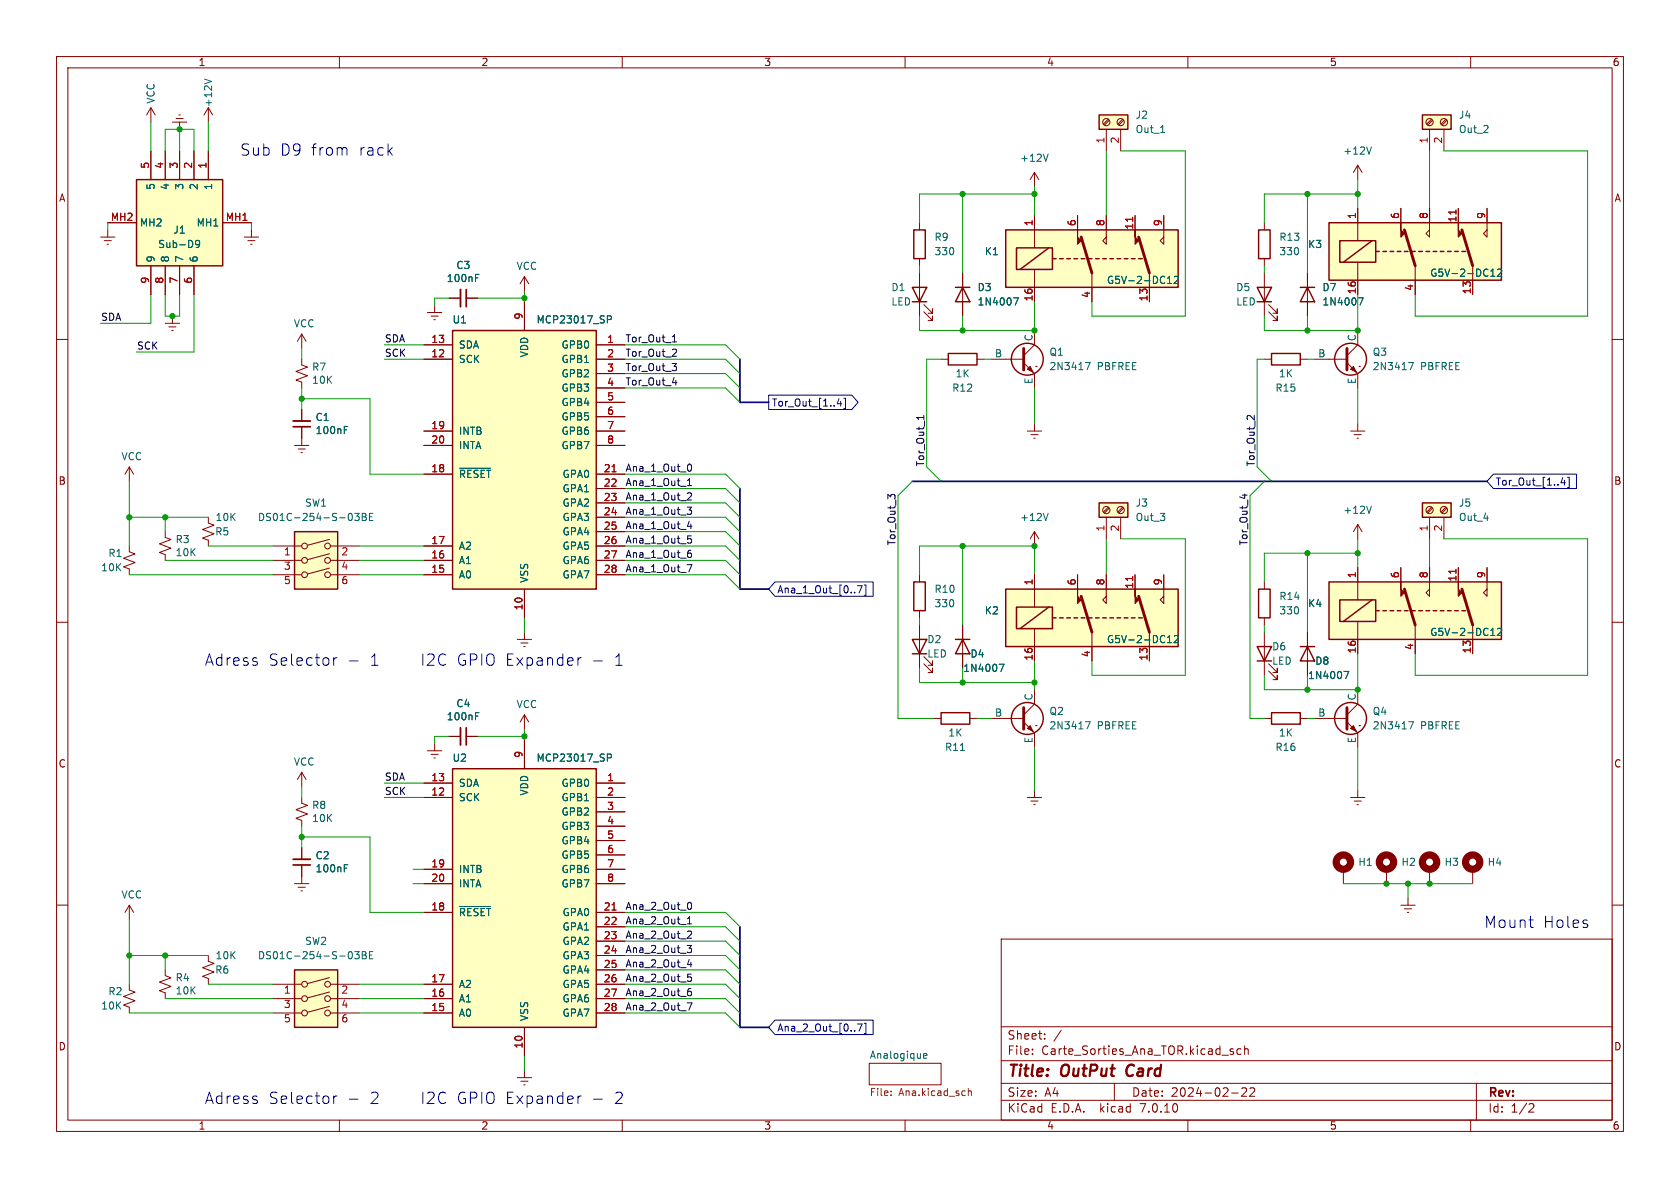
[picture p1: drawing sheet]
<svg xmlns="http://www.w3.org/2000/svg" width="297mm" height="210mm" viewBox="0 0 297 210" stroke-linecap="round" stroke-linejoin="round" font-family="sans-serif">
<g fill="none" stroke="#840000" stroke-width=".18">
<path d="M10 10h277v190h-277zM12 12h273v186h-273zM26.7 19.1l-.8 1.2M26.7 19.1v2.5M26.7 19.1l.7 1.2M36.8 19.1v2.5M36.8 19.1l-.7 1.2M36.8 19.1l.8 1.2M60 10v2M110 10v2M160 10v2M210 10v2"/>
<path d="M260 10v2M19 39.4h5.1M26.7 26.7v5.1M29.2 26.7v5.1M30.5 21.6h2.5M31.1 21h1.3M31.6 20.3h.3M31.7 21.6v1.3M31.7 26.7v5.1M34.3 26.7v5.1M36.8 26.7v5.1M39.4 39.4h5"/>
<path d="M162.6 39.4v1.2M182.9 30.5v2.5M182.9 38.1v5.7M182.9 30.5l-.8 1.3M182.9 30.5l.7 1.3M190.5 38.1v2.5M195.6 38.1v5.1l-.7-.7 .7-.6M195.6 22.9v3.8M195.9 21.1l-.8 .8M196.1 21.3l-.9 .8M198.1 22.9v3.8M198.5 21.1l-.9 .8"/>
<path d="M198.6 21.3l-.8 .8M200.7 38.1v2.5M205.7 38.1v5.1l-.6-.7 .6-.6M223.5 39.4v1.2M240 29.2v2.6M240 36.8v5.7M240 29.2l-.7 1.3M240 29.2l.8 1.3M247.6 36.8v2.6M252.7 36.8v5.1l-.6-.6 .6-.7M252.7 22.9v3.8M253.1 21.1l-.9 .8"/>
<path d="M253.2 21.3l-.8 .8M255.3 22.9v3.8M255.6 21.1l-.8 .8M255.8 21.3l-.9 .8M257.8 36.8v2.6M262.9 36.8v5.1l-.6-.6 .6-.7M10 60h2M17.8 41.9h2.5M18.4 42.5h1.3M18.9 43.2h.3M19 40.6v1.3M26.7 47v5.1"/>
<path d="M29.2 47v5.1M29.2 57.2h2.5M29.8 57.8h1.3M30.4 58.4h.2M30.5 55.9v1.3M31.7 47v5.1M34.3 47v5.1M43.2 41.9h2.5M43.8 42.5h1.3M44.3 43.2h.3M44.4 40.6v1.3M53.3 59.1v2.5"/>
<path d="M53.3 59.1l-.7 1.2M53.3 59.1l.8 1.2M75.6 55.2h2.5M76.2 55.9h1.3M76.7 56.5h.3M76.8 54v1.2M79.4 52.7h2M82.4 52.7h2.1M92.7 48.9l-.8 1.3M92.7 48.9v2.5M92.7 53.3v5.1M92.7 48.9l.8 1.3"/>
<path d="M162.6 45.7v1.3M162.6 48.3v7.6M163.3 55.1l1.5 1.5v-.7v.7h-.7M163.3 53.8l1.5 1.6v-.8v.8h-.7M170.2 48.3v7.6M182.9 47.6v5.7M182.9 58.4v2.6l-1.9 1.9M193 48.3v5M203.2 48.3v5M223.5 45.7v1.3M223.5 48.3v7.6M224.3 55.1l1.5 1.5v-.7v.7h-.8"/>
<path d="M224.3 53.8l1.5 1.6v-.8v.8h-.8M231.1 48.3v7.6M240 46.4v5.7M240 58.4v2.6l-1.9 1.9M250.2 47v5.1M260.3 47v5.1M285 60h2M52.1 78.7h2.5M52.7 79.4h1.3M53.3 63.5v1l1.1 .4-2.1 .8 2.1 .7-2.1 .8 1 .4v1M53.3 72.4v2M53.3 75.4v3.3"/>
<path d="M74.9 76.2h5.1M74.9 61h5.1M74.9 63.5h5.1M74.9 78.7h5.1M105.4 76.2h5.1M105.4 61h5.1M105.4 63.5h5.1M105.4 78.7h5.1M105.4 66h5.1M105.4 68.6h5.1M105.4 71.1h5.1M105.4 73.7h5.1"/>
<path d="M166.4 63.5h1.2M172.7 63.5h1.3M175.3 63.5h5.7M181 64.1l1.9 1.9v2.6M181.6 76.2h2.5M182.2 76.8h1.3M182.8 77.5h.2M182.9 74.9v1.3M183.1 64.8h.1M223.5 63.5h1.3M229.9 63.5h1.2M232.4 63.5h5.7"/>
<path d="M238.1 64.1l1.9 1.9v2.6M238.8 76.2h2.5M239.4 76.8h1.3M239.9 77.5h.3M240 74.9v1.3M240.3 64.8h.1M22.9 96.5v1l1 .4-2.1 .8 2.1 .7-2.1 .8 1.1 .4v1M22.9 82.6l-.8 1.2M22.9 82.6v2.5M22.9 82.6l.7 1.2M29.2 94v1l1 .4-2 .7 2 .8-2 .8 1 .3v1.1M36.8 91.4v1.1l1 .3-2 .8 2 .8-2 .7 1 .4v1"/>
<path d="M48.3 99.1h5M48.3 96.5h5M53.2 80h.3M58.2 97.9l-3.8 1M58.2 95.4l-3.8 1M58.4 99.1h5.1M58.4 96.5h5.1M74.9 99.1h5.1M74.9 96.5h5.1M74.9 83.8h5.1M105.4 99.1h5.1M105.4 96.5h5.1"/>
<path d="M105.4 83.8h5.1M105.4 86.4h5.1M105.4 88.9h5.1M105.4 91.4h5.1M105.4 94h5.1M182.9 94v2.5M182.9 94l-.8 1.3M182.9 94l.7 1.3M195.6 91.4v3.9M195.9 89.7l-.8 .8M196.1 89.8l-.9 .9M198.1 91.4v3.9"/>
<path d="M198.5 89.7l-.9 .8M198.6 89.8l-.8 .9M240 92.7v2.6M240 92.7l-.7 1.3M240 92.7l.8 1.3M252.7 91.4v3.9M253.1 89.7l-.9 .8M253.2 89.8l-.8 .9M255.3 91.4v3.9M255.6 89.7l-.8 .8M255.8 89.8l-.9 .9M10 110h2"/>
<path d="M48.3 101.6h5M58.2 100.4l-3.8 1.1M58.4 101.6h5.1M74.9 101.6h5.1M91.4 113h2.6M92.1 113.7h1.2M92.6 114.3h.2M92.7 104.1v5.1M92.7 111.8v1.2M105.4 101.6h5.1M162.6 101.6v1.3M162.6 108v1.2"/>
<path d="M162.6 110.5v7.6M163.3 117.3l1.5 1.6v-.8v.8h-.7M163.3 116.1l1.5 1.5v-.8v.8h-.7M170.2 110.5v7.6M182.9 101.6v5.7M182.9 111.1v5.7M190.5 101.6v2.5M193 111.8v5M195.6 101.6v5.1l-.7-.7 .7-.6M200.7 101.6v2.5M203.2 111.8v5M205.7 101.6v5.1l-.6-.7 .6-.6"/>
<path d="M223.5 102.9v1.2M223.5 109.2v1.3M223.5 111.8v7.6M224.3 118.6l1.5 1.5v-.7v.7h-.8M224.3 117.3l1.5 1.6v-.8v.8h-.8M231.1 111.8v7.6M240 100.3v5.7M240 109.9v5.7M247.6 100.3v2.6M250.2 110.5v5.1M252.7 100.3v5.1l-.6-.6 .6-.7M257.8 100.3v2.6"/>
<path d="M260.3 110.5v5.1M262.9 100.3v5.1l-.6-.6 .6-.7M285 110h2M53.3 136.5l-.7 1.3M53.3 136.5v2.6M53.3 136.5l.8 1.3M74.9 138.4h5.1M75.6 132.7h2.5M76.2 133.4h1.3M76.7 134h.3M76.8 131.4v1.3M79.4 130.2h2"/>
<path d="M82.4 130.2h2.1M92.7 126.4v2.5M92.7 130.8v5.1M92.7 126.4l-.8 1.2M92.7 126.4l.8 1.2M105.4 138.4h5.1M165.1 127h1.3M171.4 127h1.3M175.3 127h5.7M181 127.6l1.9 1.9v2.6M182.9 121.9v2.6l-1.9 1.9M182.9 139.7v1.3"/>
<path d="M183.1 128.3h.1M223.5 127h1.3M229.9 127h1.2M232.4 127h5.7M238.1 127.6l1.9 1.9v2.6M240 121.9v2.6l-1.9 1.9M240 139.7v1.3M240.3 128.3h.1M10 160h2M52.1 156.2h2.5M52.7 156.8h1.3M53.2 157.5h.3"/>
<path d="M53.3 141v1l1.1 .4-2.1 .7 2.1 .8-2.1 .8 1 .3v1.1M53.3 149.9v2M53.3 152.9v3.3M74.9 141h5.1M74.9 156.2h5.1M74.9 153.7h5.1M105.4 141h5.1M105.4 156.2h5.1M105.4 153.7h5.1M105.4 143.5h5.1M105.4 146.1h5.1M105.4 148.6h5.1"/>
<path d="M105.4 151.1h5.1M181.6 141h2.5M182.2 141.6h1.3M182.8 142.2h.2M237.5 153.7v2.5M238.8 141h2.5M239.4 141.6h1.3M239.9 142.2h.3M245.1 153.7v2.5M248.9 158.8v1.2M252.7 153.7v2.5M260.3 153.7v2.5"/>
<path d="M285 160h2M22.9 174v1l1 .4-2.1 .7 2.1 .8-2.1 .8 1.1 .4v1M22.9 160v2.6M22.9 160l-.8 1.3M22.9 160l.7 1.3M29.2 171.5v1l1 .3-2 .8 2 .8-2 .7 1 .4v1M36.8 168.9v1l1 .4-2 .8 2 .7-2 .8 1 .4v1M48.3 174h5M48.3 176.5h5M48.3 179.1h5M58.2 177.9l-3.8 1M58.2 175.4l-3.8 1"/>
<path d="M58.2 172.8l-3.8 1.1M58.4 174h5.1M58.4 176.5h5.1M58.4 179.1h5.1M74.9 161.3h5.1M74.9 174h5.1M74.9 176.5h5.1M74.9 179.1h5.1M105.4 161.3h5.1M105.4 174h5.1M105.4 176.5h5.1M105.4 179.1h5.1"/>
<path d="M105.4 163.8h5.1M105.4 166.4h5.1M105.4 168.9h5.1M105.4 171.5h5.1M177 166h108v32h-108zM247.6 160h2.6M248.3 160.7h1.3M248.8 161.3h.2M60 198v2M91.4 190.5h2.6M92.1 191.1h1.2M92.6 191.8h.2"/>
<path d="M92.7 181.6v5.1M92.7 189.2v1.3M110 198v2M153.7 188h12.7v3.8h-12.7zM160 198v2M177 194.5h108M177 191.5h108M177 187.5h108M177 181.5h108M182.5 186.3v.1M182.5 185.5v.1M184.7 183.6v.1"/>
<path d="M184.7 182.8v.1M187.6 182.1l-1.3 2M197 191.5v3M210 198v2M217.7 185.9l.3 .1 .1 .2-.2 .2h-.3M217.7 185.4l.3 .1M217.7 193.2h1.2M219.4 185.5l-.4-.1-.3 .3v.4l.1 .2h.6M219.5 192.4l.6-.1 .2 .1 .1 .3-.9 1.1h.9M220 185.5l.2-.1 .4 .1 .1 .9M220 184.9v1.5M221 192.4l.5-.1 .2 .1 .1 .3-.9 1.1h.9"/>
<path d="M260 198v2M261 191.5v6.5M270.5 195.1l.5 .1 .2 .3-1 1.1h1"/>
<circle cx="195.6" cy="21.6" r=".63"/>
<circle cx="198.1" cy="21.6" r=".63"/>
<circle cx="252.7" cy="21.6" r=".63"/>
<circle cx="255.3" cy="21.6" r=".63"/>
<circle cx="53.8" cy="96.5" r=".51"/>
<circle cx="53.8" cy="99.1" r=".51"/>
<circle cx="57.9" cy="96.5" r=".51"/>
<circle cx="57.9" cy="99.1" r=".51"/>
<circle cx="195.6" cy="90.2" r=".63"/>
<circle cx="198.1" cy="90.2" r=".63"/>
<circle cx="252.7" cy="90.2" r=".63"/>
<circle cx="255.3" cy="90.2" r=".63"/>
<circle cx="53.8" cy="101.6" r=".51"/>
<circle cx="57.9" cy="101.6" r=".51"/>
<circle cx="53.8" cy="179.1" r=".51"/>
<circle cx="53.8" cy="174" r=".51"/>
<circle cx="53.8" cy="176.5" r=".51"/>
<circle cx="57.9" cy="174" r=".51"/>
<circle cx="57.9" cy="176.5" r=".51"/>
<circle cx="57.9" cy="179.1" r=".51"/>
</g>
<path d="M199.4 188.5a1.27 1.27 0 0 0 0 1.6" fill="none" stroke="#840000" stroke-width=".4"/>
<path d="M153.7 188h12.7v3.8h-12.7z" fill="#fff" stroke="#fff" stroke-width=".18"/>
<g fill="none" stroke="#006464" stroke-width=".18">
<path d="M36.1 14l1.3 .4M185.3 27.2l-.4 1.3M205.2 23.4h.7M242.4 26l-.4 1.2M35.3 43l-.3 .3-.3-.1-.1-.2 .1-.4 .3-.1 .2 .1a.84 .84 0 0 1-.3 1.2h-.2M84.1 49.1h.4M84.1 48.5h.6M107.4 55.8h.5l.2 .3-.1 .3-.6 .1M179.2 52.6h.8l-.5 1.3M206.4 49.2l.4-.4v1.3M206.4 50.1h.7M207.6 49l.5-.2 .2 .4-.8 .9h.8"/>
<path d="M240.1 52.6h.9l-.6 1.3M263.5 47.9l.4-.3v1.2M263.5 48.8h.8M264.8 47.7l.4-.1 .3 .3-.8 .9h.8M60.9 76h.4M60.9 75.4h.6M191.9 64.1h.8l-.5 1.2M249 64.1h.9l-.6 1.2M61.9 90.7a.68 .68 0 0 1 .4 .7 .68 .68 0 0 1-.4 .6M62.7 90.7h.8l-.4 .5 .3 .2v.5l-.1 .1-.6-.1M64 90.7h.5l.2 .3-.2 .4 .2 .1 .1 .3-.3 .2h-.5zM64 91.4h.5"/>
<path d="M65.3 91.4h.4M65.9 90.7h-.6v1.3h.6M81.3 82.8h5.4M185.3 90.7l-.4 1.3M242.4 89.5l-.4 1.2M176.6 117.4h.9l-.6 1.3M206.4 113.6h.7M206.4 112.7l.4-.4v1.3M207.6 112.5l.5-.2 .2 .4-.8 .9h.8M237.6 118.7h.8l-.5 1.3M263.5 112.3h.8M263.5 111.4l.4-.3v1.2"/>
<path d="M264.8 111.2l.4-.1 .3 .3-.8 .9h.8M84.1 126.6h.4M84.1 126h.6M107.4 133.3h.5l.2 .2-.1 .4-.6 .1M169.8 132.7h.7M191.9 127.6h.8l-.5 1.2M249 127.6h.9l-.6 1.2M60.9 153.5h.4M60.9 152.9h.6M61.9 168.2a.68 .68 0 0 1 .4 .7 .68 .68 0 0 1-.4 .6M62.7 168.2h.8l-.4 .5 .3 .1v.6l-.1 .1-.6-.1M64 168.2h.5l.2 .3-.2 .3 .2 .1 .1 .3-.3 .3h-.5z"/>
<path d="M64 168.8h.5M65.3 168.8h.4M65.9 168.2h-.6v1.3h.6M81.3 160.2h5.4M163.3 186.7l.6-.2-.1-.2-.4-.1-.1 .2v.6h.5"/>
</g>
<path d="M157.5 193.6v.1M157.5 192.9v.1M171.2 192.4v1.3M171.2 193l.2-.2 .3 .1v.8" fill="none" stroke="#725600" stroke-width=".18"/>
<g fill="#ffffc2" stroke="#ffffc2" stroke-width=".18">
<path d="M194.3 88.9h5.1v2.5h-5.1z"/>
<path d="M177.8 104.1h30.5v10.2h-30.5z"/>
<path d="M80 58.4h25.4v45.7h-25.4z"/>
<path d="M251.5 88.9h5v2.5h-5z"/>
<path d="M234.9 102.9h30.5v10.1h-30.5z"/>
<path d="M52.1 94h7.6v10.1h-7.6z"/>
<path d="M194.3 20.3h5.1v2.6h-5.1z"/>
<path d="M52.1 171.5h7.6v10.1h-7.6z"/>
<path d="M251.5 20.3h5v2.6h-5z"/>
<path d="M177.8 40.6h30.5v10.2h-30.5z"/>
<path d="M234.9 39.4h30.5v10.1h-30.5z"/>
<path d="M80 135.9h25.4v45.7h-25.4z"/>
<path d="M24.1 31.8h15.3v15.2h-15.3z"/>
</g>
<g fill="none" stroke="#840000" stroke-width=".25">
<path d="M24.1 31.8h15.3v15.2h-15.3zM194.3 20.3h5.1v2.6h-5.1zM234.9 39.4h30.5v10.1h-30.5zM251.5 20.3h5v2.6h-5zM80 58.4h25.4v45.7h-25.4zM161.3 50.8h2.5l-1.2 2.5zM161.3 53.3h2.5M161.5 40.6h2.1v5.1h-2.1zM168.9 50.8h2.5M170.2 50.8l1.2 2.5h-2.5zM177.8 40.6h30.5v10.2h-30.5zM179.7 43.8h6.4v3.8h-6.4z"/>
<path d="M185.4 43.8l-5.1 3.8M186.1 45.7h.6M187.3 45.7h.7M188.6 45.7h.6M189.9 45.7h.6M191.1 45.7h.7M192.4 45.7h.6M193.7 45.7h.6M194.9 45.7h.7M196.2 45.7h.6M197.5 45.7h.6M198.8 45.7h.6"/>
<path d="M200 45.7h.7M201.3 45.7h.6M222.2 50.8h2.6l-1.3 2.5zM222.2 53.3h2.6M222.5 40.6h2v5.1h-2zM229.9 50.8h2.5M231.1 50.8l1.3 2.5h-2.5zM236.9 42.5h6.3v3.9h-6.3zM242.6 42.5l-5.1 3.9M243.2 44.5h.6M244.5 44.5h.6M245.7 44.5h.7"/>
<path d="M247 44.5h.6M248.3 44.5h.6M249.6 44.5h.6M250.8 44.5h.7M252.1 44.5h.6M253.4 44.5h.6M254.6 44.5h.7M255.9 44.5h.6M257.2 44.5h.6M258.4 44.5h.7M167.6 62.5h5.1v2h-5.1zM224.8 62.5h5.1v2h-5.1z"/>
<path d="M52.1 94h7.6v10.1h-7.6zM194.3 88.9h5.1v2.5h-5.1zM251.5 88.9h5v2.5h-5zM161.3 113h2.5l-1.2 2.6zM161.3 115.6h2.5M161.5 102.9h2.1v5.1h-2.1zM168.9 113h2.5M170.2 113l1.2 2.6h-2.5zM177.8 104.1h30.5v10.2h-30.5zM179.7 107.3h6.4v3.8h-6.4zM185.4 107.3l-5.1 3.8M186.1 109.2h.6"/>
<path d="M187.3 109.2h.7M188.6 109.2h.6M189.9 109.2h.6M191.1 109.2h.7M192.4 109.2h.6M193.7 109.2h.6M194.9 109.2h.7M196.2 109.2h.6M197.5 109.2h.6M198.8 109.2h.6M200 109.2h.7M201.3 109.2h.6"/>
<path d="M222.2 114.3h2.6l-1.3 2.5zM222.2 116.8h2.6M222.5 104.1h2v5.1h-2zM229.9 114.3h2.5M231.1 114.3l1.3 2.5h-2.5zM234.9 102.9h30.5v10.1h-30.5zM236.9 106h6.3v3.9h-6.3zM242.6 106l-5.1 3.9M243.2 108h.6M244.5 108h.6M245.7 108h.7M247 108h.6"/>
<path d="M248.3 108h.6M249.6 108h.6M250.8 108h.7M252.1 108h.6M253.4 108h.6M254.6 108h.7M255.9 108h.6M257.2 108h.6M258.4 108h.7M80 135.9h25.4v45.7h-25.4zM166.4 126h5v2h-5zM224.8 126h5.1v2h-5.1z"/>
<path d="M52.1 171.5h7.6v10.1h-7.6z"/>
<circle cx="181.6" cy="63.5" r="2.82"/>
<circle cx="238.8" cy="63.5" r="2.82"/>
<circle cx="181.6" cy="127" r="2.82"/>
<circle cx="238.8" cy="127" r="2.82"/>
</g>
<path d="M81.4 51.2v3M51.8 74.4h3.1M81.4 128.7v3M51.8 151.9h3.1" fill="none" stroke="#840000" stroke-width=".33"/>
<path d="M82.4 51.2v3M51.8 75.4h3.1M82.4 128.7v3M51.8 152.9h3.1" fill="none" stroke="#840000" stroke-width=".3"/>
<path d="M191.1 41.9l1.9 6.4M201.3 41.9l1.9 6.4M248.3 40.6l1.9 6.4M258.4 40.6l1.9 6.4M181 61.6v3.8M238.1 61.6v3.8M191.1 105.4l1.9 6.4M201.3 105.4l1.9 6.4M248.3 104.1l1.9 6.4M258.4 104.1l1.9 6.4M181 125.1v3.8M238.1 125.1v3.8" fill="none" stroke="#840000" stroke-width=".51"/>
<g fill="#840000" stroke="#840000" stroke-width=".18">
<path d="M190.5 104.1v1.3l.6 .6-.6 .7z"/>
<path d="M200.7 104.1v1.3l.6 .6-.6 .7z"/>
<path d="M247.6 102.9v1.2l.7 .7-.7 .6z"/>
<path d="M257.8 102.9v1.2l.6 .7-.6 .6z"/>
<path d="M238.8 128.8l.5-.5 .5 1z"/>
<path d="M190.5 40.6v1.3l.6 .6-.6 .7z"/>
<path d="M200.7 40.6v1.3l.6 .6-.6 .7z"/>
<path d="M182.1 128.3l.5 1-1-.5z"/>
<path d="M247.6 39.4v1.2l.7 .7-.7 .6z"/>
<path d="M257.8 39.4v1.2l.6 .7-.6 .6z"/>
<path d="M182.1 64.8l.5 1-1-.5z"/>
<path d="M238.8 65.3l.5-.5 .5 1z"/>
</g>
<path d="M200.2 38.4v.7M257.4 37.1v.8M108.2 83.4h.7M200.2 101.9v.7M257.4 100.6v.8M108.2 160.9h.7" fill="none" stroke="#a90000" stroke-width=".18"/>
<g fill="none" stroke="#840000" stroke-width="1.3">
<circle cx="237.5" cy="152.4" r="1.27"/>
<circle cx="245.1" cy="152.4" r="1.27"/>
<circle cx="252.7" cy="152.4" r="1.27"/>
<circle cx="260.4" cy="152.4" r="1.27"/>
</g>
<g fill="none" stroke="#000084" stroke-width=".18">
<path d="M135.9 69.8h14.7l1.1 1.3-1.1 1.3h-14.7zM148.3 70.5l-.3 .9h.8M148.6 70.9v.9M149.2 70.4h.3v1.8h-.3M264 83.8h14.7v2.6h-14.7l-1.1-1.3zM276.3 84.4l-.3 .9h.8M276.6 84.9v.9M277.1 84.4h.3v1.8h-.3M137 102.9h17.4v2.5h-17.4l-1.1-1.3zM151.6 103.5h.8l-.5 1.3M152.8 103.4h.3v1.8h-.3M137 180.3h17.4v2.6h-17.4l-1.1-1.3z"/>
<path d="M151.6 181h.8l-.5 1.3M152.8 180.9h.3v1.8h-.3"/>
</g>
<g fill="none" stroke="#0f0f0f" stroke-width=".18">
<path d="M119.1 59.4l.1-.2v1.2M118.8 64.3h.8l-.4 .4M118.9 60.4h.7M118.9 67.6h.8M119.4 61.7l.2 .3-.1 .3-.7 .7h.8M119.5 64.8l.1 .2-.1 .5M163.3 73.4v.8M163.3 73.8h-1.3l.2 .1M221.7 73.4v.8l-.7-.7-.3-.1-.2 .3M121.5 89.7h.8l-.5 .4 .4 .2 .1 .4-.3 .2h-.3M121.5 99.8h.8l-.5 1.3M121.5 85.8h.8"/>
<path d="M121.5 93h.8M121.6 94.7h.6M121.7 84.9l.2-.3v1.2M121.7 87.1l.4 .1 .2 .3-.8 .9h.8M121.7 95.2h.3l.3 .3-.1 .4-.5 .1M121.8 97.8h.2l.3 .2-.1 .4-.4 .1M121.8 82a.68 .68 0 0 1 .5 .7 .68 .68 0 0 1-.5 .6M121.9 97.3h.2M122.1 92.6v.9M157.5 87.8l-.5-.4v.8M157.5 87.5l.2-.1 .5 .1M220 87.3v.8"/>
<path d="M121.8 159.5a.68 .68 0 0 1 .5 .6 .68 .68 0 0 1-.5 .7M121.5 167.1h.8l-.5 .5 .4 .1 .1 .5-.3 .2h-.3M121.5 177.3h.8l-.5 1.3M121.5 170.5h.8M121.5 163.3h.8M121.6 172.2h.6M121.7 162.3l.2-.3v1.3M121.7 164.6h.4l.2 .4-.8 .9h.8M121.7 172.7h.3l.3 .2-.1 .5-.5 .1M121.8 175.2h.2l.3 .3-.1 .4-.4 .1M121.9 174.7h.2M122.1 170.1v.8"/>
</g>
<path d="M59 116.3v1.3M59.6 116.3a.51 .51 0 0 0-.6 .4M61.8 116.8h1.5M102.7 116.3l-.3 .1M104.9 116.8h1.6M270.3 162.6h.8M270.9 164h.2M59 193.7v1.4M59.6 193.7a.51 .51 0 0 0-.6 .4M61.8 194.3h1.5M102.7 193.7l-.3 .1M104.9 194.3h1.6" fill="none" stroke="#0000c2" stroke-width=".18"/>
<path d="M130.8 63.5v7.6h5.1M130.8 86.4v17.7h5.1M161.3 85.1h101.6M130.8 163.8v17.8h5.1" fill="none" stroke="#000084" stroke-width=".3"/>
<g fill="none" stroke="#009600" stroke-width=".18">
<path d="M19 39.4v1.2M26.7 21.6v5.1M29.2 26.7v-3.8h5.1v3.8M31.7 22.9v3.8M36.8 21.6v5.1M44.4 39.4v1.2M170.2 34.3v14M182.9 34.3h-20.3v5.1M182.9 33v5.1M195.6 26.7v11.4M198.1 26.7h11.4v29.2h-16.5v-2.6M231.1 34.3v14"/>
<path d="M240 34.3h-16.5v5.1M240 31.8v5M252.7 26.7v10.1M255.3 26.7h25.4v29.2h-30.5v-3.8M26.7 52.1v5.1h-8.9M29.2 52.1v3.8h2.5v-3.8M34.3 52.1v10.1h-10.2M79.4 52.7h-2.6v1.3M84.5 52.7h8.2M92.7 51.4v1.9M162.6 47v1.3M170.2 55.9v2.5"/>
<path d="M182.9 53.3v5.1h-20.3v-2.5M223.5 47v1.3M231.1 55.9v2.5M240 52.1v6.3h-16.5v-2.5M53.3 70.5h12.1v13.3h9.5M53.3 61.6v1.9M53.3 68.6v3.8M67.9 61h7M67.9 63.5h7M110.5 61h17.8l2.5 2.5M110.5 68.6h17.8l2.5 2.5M110.5 63.5h17.8l2.5 2.5"/>
<path d="M110.5 66h17.8l2.5 2.6M166.4 63.5h-2.6v19.1l2.6 2.5M174 63.5h1.3M182.9 68.6v6.3M223.5 63.5h-1.3v19.1l2.6 2.5M231.1 63.5h1.3M240 68.6v6.3M22.9 91.4h13.9M22.9 85.1v11.4M29.2 99.1h19.1M29.2 91.4v2.6M36.8 96.5h11.5"/>
<path d="M63.5 96.5h11.4M63.5 99.1h11.4M110.5 96.5h17.8l2.5 2.6M110.5 94h17.8l2.5 2.5M110.5 99.1h17.8l2.5 2.5M110.5 86.4h17.8l2.5 2.5M110.5 91.4h17.8l2.5 2.6M110.5 83.8h17.8l2.5 2.6M110.5 88.9h17.8l2.5 2.5M161.3 85.1l-2.6 2.5v39.4h6.4M170.2 96.5v14M195.6 95.3v6.3"/>
<path d="M198.1 95.3h11.4v24.1h-16.5v-2.6M223.5 85.1l-2.5 2.5v39.4h2.5M231.1 97.8v14M240 97.8h-16.5v5.1M240 95.3v5M252.7 95.3v5M255.3 95.3h25.4v24.1h-30.5v-3.8M22.9 101.6h25.4M63.5 101.6h11.4M92.7 109.2v2.6M110.5 101.6h17.8l2.5 2.5M162.6 101.6v-5.1h20.3v5.1"/>
<path d="M162.6 109.2v1.3M162.6 118.1v2.6h20.3M170.2 118.1v2.6M182.9 116.8v5.1M223.5 110.5v1.3M231.1 119.4v2.5M240 115.6v6.3h-16.5v-2.5M53.3 139.1v1.9M67.9 138.4h7M79.4 130.2h-2.6v1.2M84.5 130.2h8.2M92.7 128.9v1.9"/>
<path d="M172.7 127h2.6M182.9 132.1v7.6M231.1 127h1.3M240 132.1v7.6M53.3 148h12.1v13.3h9.5M53.3 146.1v3.8M67.9 141h7M73 156.2h1.9M73 153.7h1.9M237.5 156.2h22.8M248.9 156.2v2.6M22.9 179.1h25.4"/>
<path d="M22.9 168.9h13.9M22.9 162.6v11.4M29.2 176.5h19.1M29.2 168.9v2.6M36.8 174h11.5M63.5 179.1h11.4M63.5 176.5h11.4M63.5 174h11.4M110.5 161.3h17.8l2.5 2.5M110.5 179.1h17.8l2.5 2.5M110.5 176.5h17.8l2.5 2.6M110.5 171.5h17.8l2.5 2.5"/>
<path d="M110.5 168.9h17.8l2.5 2.6M110.5 163.8h17.8l2.5 2.6M110.5 166.4h17.8l2.5 2.5M110.5 174h17.8l2.5 2.5M92.7 186.7v2.5"/>
</g>
<g fill="#009600" stroke="#009600" stroke-width=".18">
<circle cx="231.1" cy="97.8" r=".46"/>
<circle cx="231.1" cy="121.9" r=".46"/>
<circle cx="240" cy="97.8" r=".46"/>
<circle cx="240" cy="121.9" r=".46"/>
<circle cx="245.1" cy="156.2" r=".46"/>
<circle cx="252.7" cy="156.2" r=".46"/>
<circle cx="248.9" cy="156.2" r=".46"/>
<circle cx="182.9" cy="34.3" r=".46"/>
<circle cx="170.2" cy="34.3" r=".46"/>
<circle cx="170.2" cy="58.4" r=".46"/>
<circle cx="182.9" cy="58.4" r=".46"/>
<circle cx="240" cy="34.3" r=".46"/>
<circle cx="231.1" cy="34.3" r=".46"/>
<circle cx="231.1" cy="58.4" r=".46"/>
<circle cx="240" cy="58.4" r=".46"/>
<circle cx="170.2" cy="96.5" r=".46"/>
<circle cx="182.9" cy="96.5" r=".46"/>
<circle cx="170.2" cy="120.7" r=".46"/>
<circle cx="182.9" cy="120.7" r=".46"/>
<circle cx="92.7" cy="130.2" r=".46"/>
<circle cx="92.7" cy="52.7" r=".46"/>
<circle cx="22.9" cy="91.4" r=".46"/>
<circle cx="29.2" cy="91.4" r=".46"/>
<circle cx="53.3" cy="70.5" r=".46"/>
<circle cx="29.2" cy="168.9" r=".46"/>
<circle cx="22.9" cy="168.9" r=".46"/>
<circle cx="53.3" cy="148" r=".46"/>
<circle cx="30.5" cy="55.9" r=".46"/>
<circle cx="31.7" cy="22.9" r=".46"/>
</g>
<g font-size="2.8" fill="#0000c2">
<text x="42.5" y="27.7">Sub</text>
<text x="49.6" y="27.7">D9 from</text>
<text x="63.6" y="27.7">rack</text>
<text x="36.2" y="117.9">Adress</text>
<text x="47.5" y="117.9">Selector</text>
<text x="65.5" y="117.9">1</text>
<text x="74.3" y="117.9">I2C</text>
<text x="80.8" y="117.9">GPIO Expander</text>
<text x="108.7" y="117.9">1</text>
<text x="262.3" y="164.2">Mount</text>
<text x="272.7" y="164.2">Holes</text>
<text x="36.2" y="195.3">Adress</text>
<text x="47.5" y="195.3">Selector</text>
<text x="65.5" y="195.3">2</text>
<text x="74.3" y="195.3">I2C</text>
<text x="80.8" y="195.3">GPIO Expander</text>
<text x="108.7" y="195.3">2</text>
</g>
<g font-size="2.8" fill="#840000">
<text x="178" y="190.9">Title:</text>
<text x="187.7" y="190.9">OutPut</text>
<text x="200" y="190.9">Card</text>
</g>
<g font-size="2.1" fill="#840000">
<text x="178" y="184">Sheet:</text>
<text x="178" y="186.7">File:</text>
<text x="184.1" y="186.7">Carte_Sorties_Ana_TOR.kicad_sch</text>
<text x="178" y="196.9">KiCad</text>
<text x="178" y="194.1">Size:</text>
<text x="184.7" y="194.1">A4</text>
<text x="185.7" y="196.9">E.D.A.</text>
<text x="194.6" y="196.9">kicad</text>
<text x="200" y="194.1">Date:</text>
<text x="201.8" y="196.9">7.0.10</text>
<text x="207" y="194.1">2024-02-22</text>
<text x="263" y="194.3">Rev:</text>
<text x="263" y="196.9">Id:</text>
<text x="267.1" y="196.9">1/2</text>
</g>
<g font-size="1.8" fill="#840000">
<text x="35" y="11.9">1</text>
<text x="85" y="11.9">2</text>
<text x="135" y="11.9">3</text>
<text x="185" y="11.9">4</text>
<text x="235" y="11.9">5</text>
<text x="285" y="11.9">6</text>
<text x="10.3" y="35.9">A</text>
<text x="285.3" y="35.9">A</text>
<text x="10.3" y="85.9">B</text>
<text x="285.3" y="85.9">B</text>
<text x="10.3" y="135.9">C</text>
<text x="285.3" y="135.9">C</text>
<text x="10.3" y="185.9">D</text>
<text x="285.3" y="185.9">D</text>
<text x="35" y="199.9">1</text>
<text x="85" y="199.9">2</text>
<text x="135" y="199.9">3</text>
<text x="185" y="199.9">4</text>
<text x="235" y="199.9">5</text>
<text x="285" y="199.9">6</text>
</g>
<g font-size="1.8" fill="#006464">
<text x="27.5" y="18.4" transform="rotate(-90 27.5 18.4)">VCC</text>
<text x="37.7" y="19" transform="rotate(-90 37.7 19)">+12V</text>
<text x="200.7" y="21.2">J2</text>
<text x="200.7" y="23.7">Out_1</text>
<text x="257.8" y="21.2">J4</text>
<text x="257.8" y="23.7">Out_2</text>
<text x="180.2" y="28.8">+12V</text>
<text x="237.4" y="27.5">+12V</text>
<text x="27.5" y="33.7" transform="rotate(-90 27.5 33.7)">5</text>
<text x="30.1" y="33.7" transform="rotate(-90 30.1 33.7)">4</text>
<text x="32.6" y="33.7" transform="rotate(-90 32.6 33.7)">3</text>
<text x="35.2" y="33.7" transform="rotate(-90 35.2 33.7)">2</text>
<text x="37.7" y="33.7" transform="rotate(-90 37.7 33.7)">1</text>
<text x="24.6" y="40.2">MH2</text>
<text x="30.6" y="41.5">J1</text>
<text x="34.7" y="40.2">MH1</text>
<text x="27.5" y="46.5" transform="rotate(-90 27.5 46.5)">9</text>
<text x="27.9" y="44">Sub-D9</text>
<text x="30.1" y="46.5" transform="rotate(-90 30.1 46.5)">8</text>
<text x="32.6" y="46.5" transform="rotate(-90 32.6 46.5)">7</text>
<text x="35.2" y="46.5" transform="rotate(-90 35.2 46.5)">6</text>
<text x="80.6" y="47.8">C3</text>
<text x="91.2" y="47.9">VCC</text>
<text x="165.1" y="42.8">R9</text>
<text x="165.1" y="45.3">330</text>
<text x="174" y="45.3">K1</text>
<text x="226.1" y="45.3">330</text>
<text x="226.1" y="42.8">R13</text>
<text x="231.1" y="44">K3</text>
<text x="78.9" y="50.1">100nF</text>
<text x="157.5" y="51.7">D1</text>
<text x="172.7" y="51.7">D3</text>
<text x="195.6" y="50.4">G5V-2-DC12</text>
<text x="218.4" y="51.7">D5</text>
<text x="233.7" y="51.7">D7</text>
<text x="252.7" y="49.1">G5V-2-DC12</text>
<text x="51.9" y="58.1">VCC</text>
<text x="79.9" y="57.4">U1</text>
<text x="94.8" y="57.4">MCP23017_SP</text>
<text x="157.5" y="54.2">LED</text>
<text x="172.7" y="54.2">1N4007</text>
<text x="218.4" y="54.2">LED</text>
<text x="233.7" y="54.2">1N4007</text>
<text x="55.1" y="65.7">R7</text>
<text x="81" y="64.4">SCK</text>
<text x="81" y="61.8">SDA</text>
<text x="93.6" y="63.3" transform="rotate(-90 93.6 63.3)">VDD</text>
<text x="99.2" y="61.8">GPB0</text>
<text x="99.2" y="64.4">GPB1</text>
<text x="175.8" y="63.2">B</text>
<text x="182.6" y="60.4" transform="rotate(-90 182.6 60.4)">C</text>
<text x="184.9" y="65.6">2N3417</text>
<text x="185.4" y="63.1">Q1</text>
<text x="193.4" y="65.6">PBFREE</text>
<text x="232.9" y="63.2">B</text>
<text x="239.8" y="60.4" transform="rotate(-90 239.8 60.4)">C</text>
<text x="242" y="65.6">2N3417</text>
<text x="242.6" y="63.1">Q3</text>
<text x="250.6" y="65.6">PBFREE</text>
<text x="55.1" y="68">10K</text>
<text x="99.2" y="66.9">GPB2</text>
<text x="99.2" y="69.4">GPB3</text>
<text x="99.2" y="72">GPB4</text>
<text x="168.2" y="69.4">R12</text>
<text x="168.8" y="66.9">1K</text>
<text x="182.6" y="68" transform="rotate(-90 182.6 68)">E</text>
<text x="225.4" y="69.4">R15</text>
<text x="226" y="66.9">1K</text>
<text x="239.8" y="68" transform="rotate(-90 239.8 68)">E</text>
<text x="55.7" y="74.6">C1</text>
<text x="55.7" y="76.9">100nF</text>
<text x="81" y="77.1">INTB</text>
<text x="99.2" y="74.5">GPB5</text>
<text x="99.2" y="77.1">GPB6</text>
<text x="21.4" y="81.6">VCC</text>
<text x="81" y="79.6">INTA</text>
<text x="99.2" y="79.6">GPB7</text>
<text x="53.8" y="89.8">SW1</text>
<text x="81" y="84.7">~{RESET}</text>
<text x="99.4" y="84.7">GPA0</text>
<text x="99.4" y="87.2">GPA1</text>
<text x="99.4" y="89.8">GPA2</text>
<text x="200.7" y="89.8">J3</text>
<text x="257.8" y="89.8">J5</text>
<text x="37.9" y="94.8">R5</text>
<text x="38" y="92.3">10K</text>
<text x="45.5" y="92.3">DS01C-254-S-03BE</text>
<text x="99.4" y="92.3">GPA3</text>
<text x="99.4" y="94.8">GPA4</text>
<text x="180.2" y="92.3">+12V</text>
<text x="200.7" y="92.3">Out_3</text>
<text x="237.4" y="91">+12V</text>
<text x="257.8" y="92.3">Out_4</text>
<text x="17.8" y="101.2">10K</text>
<text x="19.1" y="98.7">R1</text>
<text x="30.9" y="96.2">R3</text>
<text x="30.9" y="98.5">10K</text>
<text x="81" y="99.9">A1</text>
<text x="81" y="97.4">A2</text>
<text x="99.4" y="97.4">GPA5</text>
<text x="99.4" y="99.9">GPA6</text>
<text x="81" y="102.5">A0</text>
<text x="93.6" y="103.1" transform="rotate(-90 93.6 103.1)">VSS</text>
<text x="99.4" y="102.5">GPA7</text>
<text x="165.1" y="107.5">330</text>
<text x="165.1" y="105">R10</text>
<text x="226.1" y="106.3">R14</text>
<text x="231.1" y="107.5">K4</text>
<text x="163.8" y="113.9">D2</text>
<text x="174" y="108.8">K2</text>
<text x="195.6" y="113.9">G5V-2-DC12</text>
<text x="226.1" y="108.8">330</text>
<text x="252.7" y="112.6">G5V-2-DC12</text>
<text x="163.8" y="116.4">LED</text>
<text x="170.2" y="119">1N4007</text>
<text x="171.5" y="116.4">D4</text>
<text x="224.8" y="115.2">D6</text>
<text x="224.8" y="117.7">LED</text>
<text x="232.4" y="117.7">D8</text>
<text x="80.6" y="125.2">C4</text>
<text x="91.2" y="125.4">VCC</text>
<text x="182.6" y="123.9" transform="rotate(-90 182.6 123.9)">C</text>
<text x="231.1" y="120.2">1N4007</text>
<text x="239.8" y="123.9" transform="rotate(-90 239.8 123.9)">C</text>
<text x="78.9" y="127.5">100nF</text>
<text x="167.6" y="130.4">1K</text>
<text x="175.8" y="126.7">B</text>
<text x="182.6" y="131.5" transform="rotate(-90 182.6 131.5)">E</text>
<text x="184.9" y="129.1">2N3417</text>
<text x="185.4" y="126.6">Q2</text>
<text x="193.4" y="129.1">PBFREE</text>
<text x="226" y="130.4">1K</text>
<text x="232.9" y="126.7">B</text>
<text x="239.8" y="131.5" transform="rotate(-90 239.8 131.5)">E</text>
<text x="242" y="129.1">2N3417</text>
<text x="242.6" y="126.6">Q4</text>
<text x="250.6" y="129.1">PBFREE</text>
<text x="51.9" y="135.5">VCC</text>
<text x="79.9" y="134.8">U2</text>
<text x="94.8" y="134.8">MCP23017_SP</text>
<text x="167" y="132.9">R11</text>
<text x="225.4" y="132.9">R16</text>
<text x="55.1" y="143.2">R8</text>
<text x="81" y="141.8">SCK</text>
<text x="81" y="139.3">SDA</text>
<text x="93.6" y="140.7" transform="rotate(-90 93.6 140.7)">VDD</text>
<text x="99.2" y="139.3">GPB0</text>
<text x="99.2" y="141.8">GPB1</text>
<text x="55.1" y="145.5">10K</text>
<text x="99.2" y="144.4">GPB2</text>
<text x="99.2" y="146.9">GPB3</text>
<text x="99.2" y="149.5">GPB4</text>
<text x="55.7" y="152.1">C2</text>
<text x="55.7" y="154.4">100nF</text>
<text x="81" y="154.5">INTB</text>
<text x="99.2" y="152">GPB5</text>
<text x="99.2" y="154.5">GPB6</text>
<text x="240" y="153.3">H1</text>
<text x="247.7" y="153.3">H2</text>
<text x="255.3" y="153.3">H3</text>
<text x="262.9" y="153.3">H4</text>
<text x="21.4" y="159">VCC</text>
<text x="81" y="157.1">INTA</text>
<text x="99.2" y="157.1">GPB7</text>
<text x="53.8" y="167.2">SW2</text>
<text x="81" y="162.2">~{RESET}</text>
<text x="99.4" y="162.2">GPA0</text>
<text x="99.4" y="164.7">GPA1</text>
<text x="99.4" y="167.2">GPA2</text>
<text x="30.9" y="173.7">R4</text>
<text x="37.9" y="172.3">R6</text>
<text x="38" y="169.8">10K</text>
<text x="45.5" y="169.8">DS01C-254-S-03BE</text>
<text x="99.4" y="169.8">GPA3</text>
<text x="99.4" y="172.3">GPA4</text>
<text x="17.8" y="178.7">10K</text>
<text x="19.1" y="176.1">R2</text>
<text x="30.9" y="176">10K</text>
<text x="81" y="179.9">A0</text>
<text x="81" y="177.4">A1</text>
<text x="81" y="174.9">A2</text>
<text x="99.4" y="174.9">GPA5</text>
<text x="99.4" y="177.4">GPA6</text>
<text x="99.4" y="179.9">GPA7</text>
<text x="93.6" y="180.6" transform="rotate(-90 93.6 180.6)">VSS</text>
<text x="153.7" y="187.2">Analogique</text>
</g>
<g font-size="1.8" fill="#a90000">
<text x="26.4" y="29.9" transform="rotate(-90 26.4 29.9)">5</text>
<text x="29" y="29.9" transform="rotate(-90 29 29.9)">4</text>
<text x="31.5" y="29.9" transform="rotate(-90 31.5 29.9)">3</text>
<text x="34" y="29.9" transform="rotate(-90 34 29.9)">2</text>
<text x="36.6" y="29.9" transform="rotate(-90 36.6 29.9)">1</text>
<text x="195.3" y="25.5" transform="rotate(-90 195.3 25.5)">1</text>
<text x="197.9" y="25.5" transform="rotate(-90 197.9 25.5)">2</text>
<text x="252.5" y="25.5" transform="rotate(-90 252.5 25.5)">1</text>
<text x="255" y="25.5" transform="rotate(-90 255 25.5)">2</text>
<text x="19.5" y="39.1">MH2</text>
<text x="39.8" y="39.1">MH1</text>
<text x="182.6" y="40.1" transform="rotate(-90 182.6 40.1)">1</text>
<text x="190.2" y="40.1" transform="rotate(-90 190.2 40.1)">6</text>
<text x="195.3" y="40.1" transform="rotate(-90 195.3 40.1)">8</text>
<text x="200.4" y="40.7" transform="rotate(-90 200.4 40.7)">11</text>
<text x="205.5" y="40.1" transform="rotate(-90 205.5 40.1)">9</text>
<text x="239.8" y="38.8" transform="rotate(-90 239.8 38.8)">1</text>
<text x="247.4" y="38.8" transform="rotate(-90 247.4 38.8)">6</text>
<text x="252.5" y="38.8" transform="rotate(-90 252.5 38.8)">8</text>
<text x="257.6" y="39.4" transform="rotate(-90 257.6 39.4)">11</text>
<text x="262.6" y="38.8" transform="rotate(-90 262.6 38.8)">9</text>
<text x="26.4" y="50.2" transform="rotate(-90 26.4 50.2)">9</text>
<text x="29" y="50.2" transform="rotate(-90 29 50.2)">8</text>
<text x="31.5" y="50.2" transform="rotate(-90 31.5 50.2)">7</text>
<text x="34" y="50.2" transform="rotate(-90 34 50.2)">6</text>
<text x="182.6" y="53.4" transform="rotate(-90 182.6 53.4)">16</text>
<text x="192.8" y="52.8" transform="rotate(-90 192.8 52.8)">4</text>
<text x="202.9" y="53.4" transform="rotate(-90 202.9 53.4)">13</text>
<text x="239.8" y="52.1" transform="rotate(-90 239.8 52.1)">16</text>
<text x="249.9" y="51.5" transform="rotate(-90 249.9 51.5)">4</text>
<text x="260.1" y="52.1" transform="rotate(-90 260.1 52.1)">13</text>
<text x="92.5" y="56.6" transform="rotate(-90 92.5 56.6)">9</text>
<text x="76.2" y="63.2">12</text>
<text x="76.2" y="60.7">13</text>
<text x="107.2" y="60.7">1</text>
<text x="107.2" y="63.2">2</text>
<text x="107.2" y="65.8">3</text>
<text x="107.2" y="68.3">4</text>
<text x="107.2" y="70.9">5</text>
<text x="76.2" y="75.9">19</text>
<text x="107.2" y="73.4">6</text>
<text x="107.2" y="75.9">7</text>
<text x="76.2" y="83.6">18</text>
<text x="76.2" y="78.5">20</text>
<text x="106.6" y="83.6">21</text>
<text x="107.2" y="78.5">8</text>
<text x="106.6" y="86.1">22</text>
<text x="106.6" y="88.6">23</text>
<text x="106.6" y="91.2">24</text>
<text x="106.6" y="93.7">25</text>
<text x="195.3" y="94.1" transform="rotate(-90 195.3 94.1)">1</text>
<text x="197.9" y="94.1" transform="rotate(-90 197.9 94.1)">2</text>
<text x="252.5" y="94.1" transform="rotate(-90 252.5 94.1)">1</text>
<text x="255" y="94.1" transform="rotate(-90 255 94.1)">2</text>
<text x="50.1" y="98.5">1</text>
<text x="50.1" y="101">3</text>
<text x="60.3" y="98.5">2</text>
<text x="60.3" y="101">4</text>
<text x="76.2" y="101.3">15</text>
<text x="76.2" y="98.8">16</text>
<text x="76.2" y="96.3">17</text>
<text x="106.6" y="96.3">26</text>
<text x="106.6" y="98.8">27</text>
<text x="106.6" y="101.3">28</text>
<text x="50.1" y="103.6">5</text>
<text x="60.3" y="103.6">6</text>
<text x="92.5" y="108" transform="rotate(-90 92.5 108)">10</text>
<text x="182.6" y="103.6" transform="rotate(-90 182.6 103.6)">1</text>
<text x="190.2" y="103.6" transform="rotate(-90 190.2 103.6)">6</text>
<text x="195.3" y="103.6" transform="rotate(-90 195.3 103.6)">8</text>
<text x="200.4" y="104.2" transform="rotate(-90 200.4 104.2)">11</text>
<text x="205.5" y="103.6" transform="rotate(-90 205.5 103.6)">9</text>
<text x="239.8" y="102.3" transform="rotate(-90 239.8 102.3)">1</text>
<text x="247.4" y="102.3" transform="rotate(-90 247.4 102.3)">6</text>
<text x="252.5" y="102.3" transform="rotate(-90 252.5 102.3)">8</text>
<text x="257.6" y="102.9" transform="rotate(-90 257.6 102.9)">11</text>
<text x="262.6" y="102.3" transform="rotate(-90 262.6 102.3)">9</text>
<text x="182.6" y="116.9" transform="rotate(-90 182.6 116.9)">16</text>
<text x="192.8" y="116.3" transform="rotate(-90 192.8 116.3)">4</text>
<text x="202.9" y="116.9" transform="rotate(-90 202.9 116.9)">13</text>
<text x="239.8" y="115.6" transform="rotate(-90 239.8 115.6)">16</text>
<text x="249.9" y="115" transform="rotate(-90 249.9 115)">4</text>
<text x="260.1" y="115.6" transform="rotate(-90 260.1 115.6)">13</text>
<text x="92.5" y="134.1" transform="rotate(-90 92.5 134.1)">9</text>
<text x="76.2" y="140.7">12</text>
<text x="76.2" y="138.2">13</text>
<text x="107.2" y="138.2">1</text>
<text x="107.2" y="140.7">2</text>
<text x="107.2" y="143.3">3</text>
<text x="107.2" y="145.8">4</text>
<text x="107.2" y="148.3">5</text>
<text x="76.2" y="153.4">19</text>
<text x="76.2" y="156">20</text>
<text x="107.2" y="150.9">6</text>
<text x="107.2" y="153.4">7</text>
<text x="107.2" y="156">8</text>
<text x="76.2" y="161">18</text>
<text x="106.6" y="161">21</text>
<text x="106.6" y="163.6">22</text>
<text x="106.6" y="166.1">23</text>
<text x="76.2" y="173.7">17</text>
<text x="106.6" y="168.7">24</text>
<text x="106.6" y="171.2">25</text>
<text x="106.6" y="173.7">26</text>
<text x="50.1" y="176">1</text>
<text x="50.1" y="178.5">3</text>
<text x="60.3" y="176">2</text>
<text x="60.3" y="178.5">4</text>
<text x="76.2" y="178.8">15</text>
<text x="76.2" y="176.3">16</text>
<text x="106.6" y="176.3">27</text>
<text x="106.6" y="178.8">28</text>
<text x="50.1" y="181.1">5</text>
<text x="60.3" y="181.1">6</text>
<text x="92.5" y="185.5" transform="rotate(-90 92.5 185.5)">10</text>
</g>
<g font-size="1.8" fill="#0f0f0f">
<text x="17.8" y="56.8">SDA</text>
<text x="24.1" y="61.9">SCK</text>
<text x="67.9" y="60.6">SDA</text>
<text x="67.9" y="63.2">SCK</text>
<text x="110.5" y="60.6">Tor_Out_1</text>
<text x="110.5" y="65.7">Tor_Out_3</text>
<text x="110.5" y="63.2">Tor_Out_2</text>
<text x="110.5" y="68.2">Tor_Out_4</text>
<text x="110.5" y="83.5">Ana_1_Out_0</text>
<text x="163.5" y="82.6" transform="rotate(-90 163.5 82.6)">Tor_Out_1</text>
<text x="221.9" y="82.6" transform="rotate(-90 221.9 82.6)">Tor_Out_2</text>
<text x="110.5" y="86">Ana_1_Out_1</text>
<text x="110.5" y="88.6">Ana_1_Out_2</text>
<text x="110.5" y="91.1">Ana_1_Out_3</text>
<text x="110.5" y="93.6">Ana_1_Out_4</text>
<text x="110.5" y="96.2">Ana_1_Out_5</text>
<text x="110.5" y="101.3">Ana_1_Out_7</text>
<text x="110.5" y="98.7">Ana_1_Out_6</text>
<text x="158.4" y="96.5" transform="rotate(-90 158.4 96.5)">Tor_Out_3</text>
<text x="220.6" y="96.5" transform="rotate(-90 220.6 96.5)">Tor_Out_4</text>
<text x="67.9" y="138.1">SDA</text>
<text x="67.9" y="140.6">SCK</text>
<text x="110.5" y="160.9">Ana_2_Out_0</text>
<text x="110.5" y="166">Ana_2_Out_2</text>
<text x="110.5" y="163.5">Ana_2_Out_1</text>
<text x="110.5" y="168.6">Ana_2_Out_3</text>
<text x="110.5" y="171.1">Ana_2_Out_4</text>
<text x="110.5" y="173.6">Ana_2_Out_5</text>
<text x="110.5" y="178.7">Ana_2_Out_7</text>
<text x="110.5" y="176.2">Ana_2_Out_6</text>
</g>
<g font-size="1.8" fill="#000084">
<text x="136.4" y="72.1">Tor_Out_[1..4]</text>
<text x="264.3" y="86">Tor_Out_[1..4]</text>
<text x="137.3" y="105.1">Ana_1_Out_[0..7]</text>
<text x="137.3" y="182.6">Ana_2_Out_[0..7]</text>
</g>
<g font-size="1.8" fill="#725600">
<text x="153.7" y="194.1">File:</text>
<text x="158.9" y="194.1">Ana.kicad_sch</text>
</g>
</svg>
